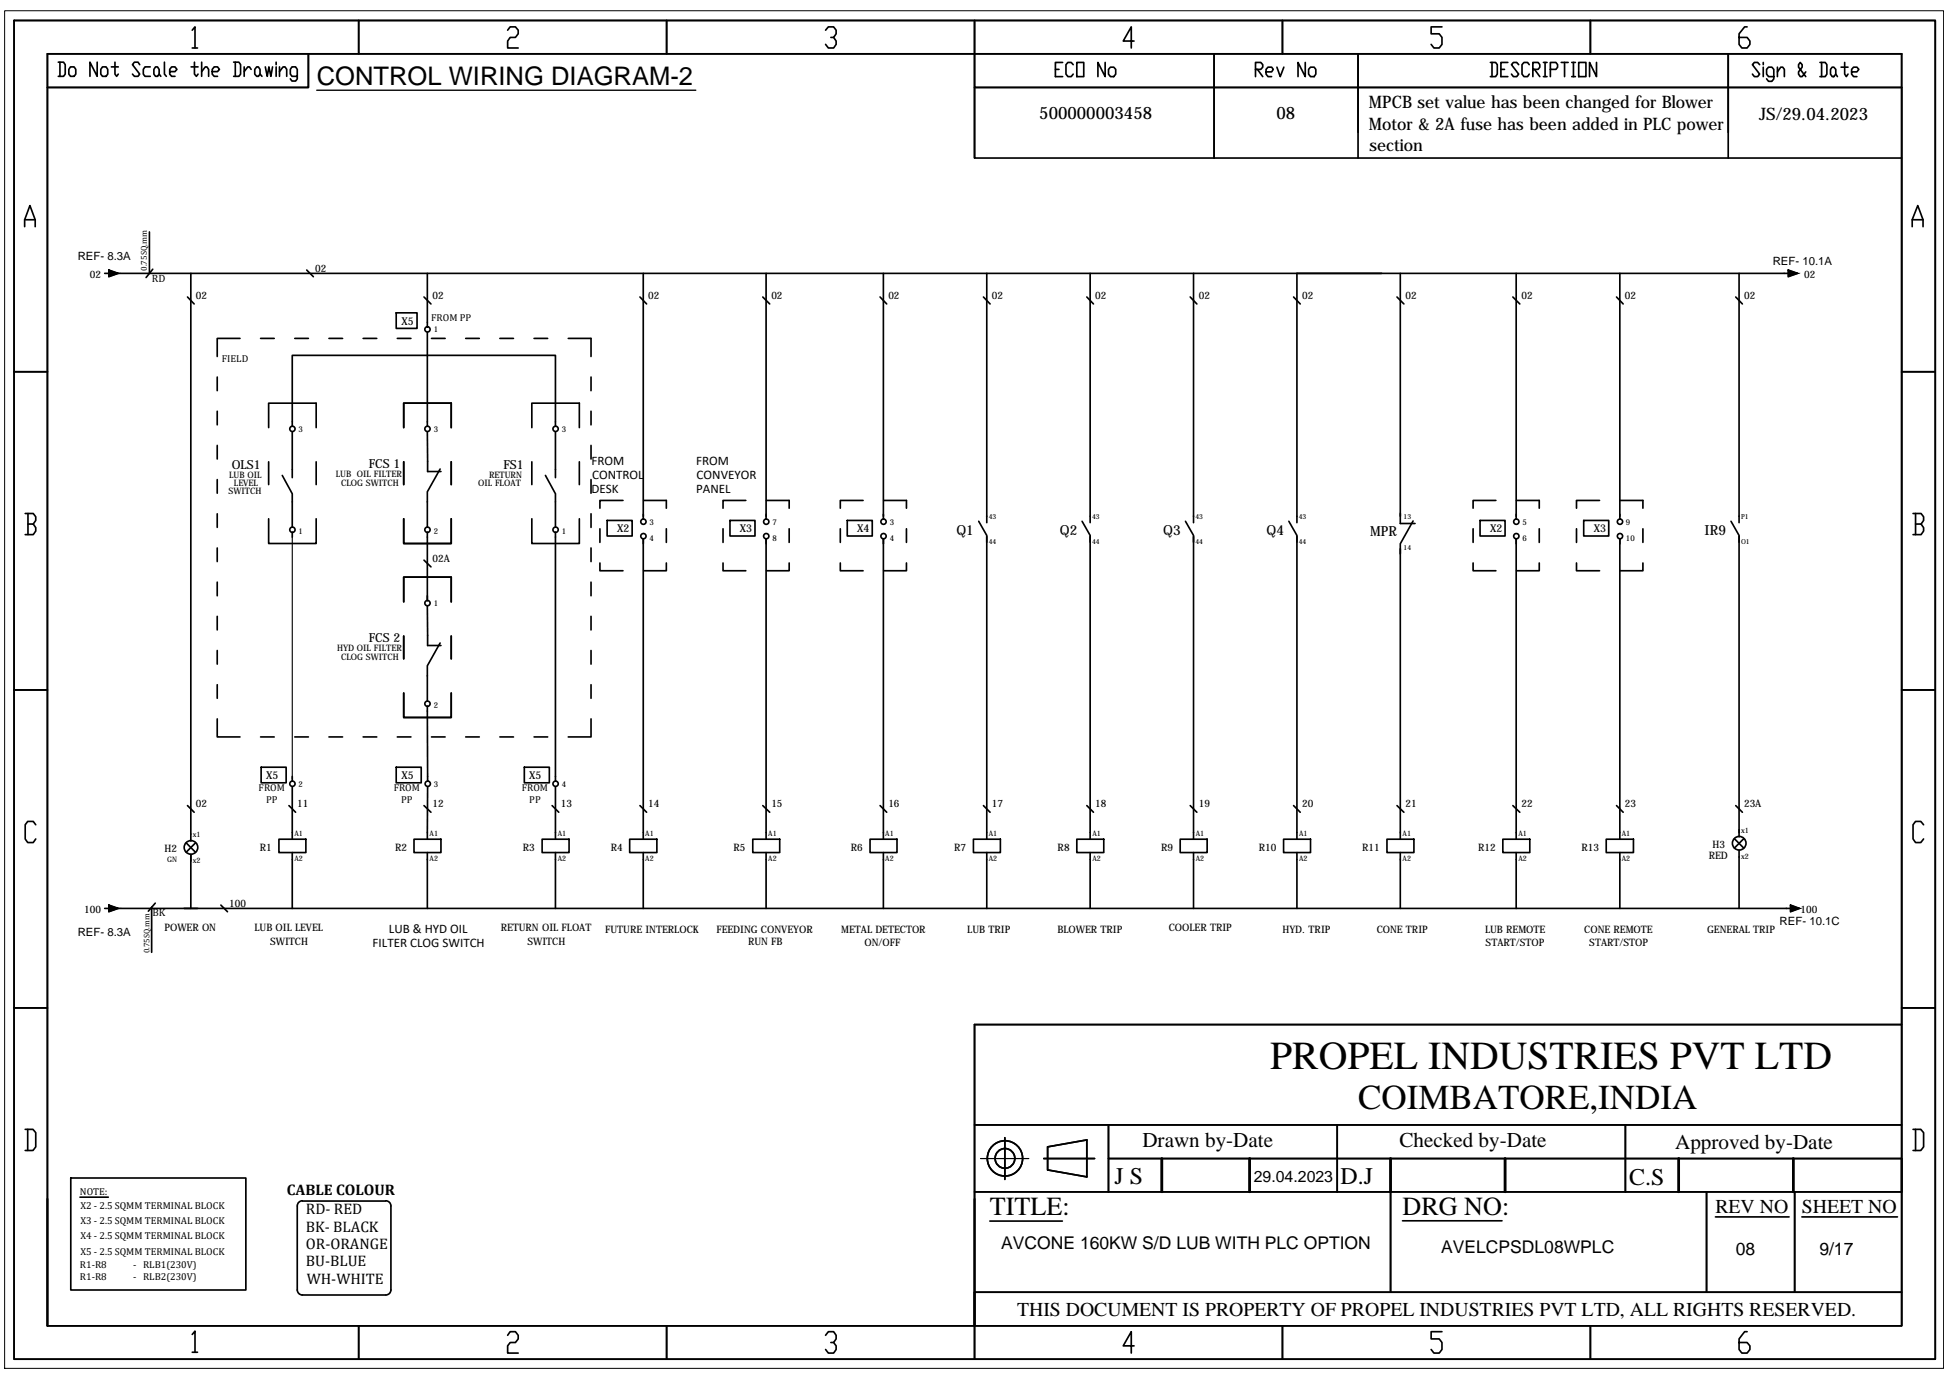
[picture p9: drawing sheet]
<svg xmlns="http://www.w3.org/2000/svg" width="297mm" height="210mm" viewBox="0 0 297 210" stroke-linecap="round" stroke-linejoin="round" font-family="sans-serif">
<!-- layer: 0 -->
<path d="M289.7 13.3v188.7M44.5 81.8v36.8M149.4 176.5h7.3" fill="none" stroke="#000" stroke-width=".17"/>
<!-- layer: FRAME_070 -->
<g fill="none" stroke="#000" stroke-width=".25">
<path d="M2.1 3.1h292.7v203.9h-292.7zM7.2 8.2h282.5v193.8h-282.5zM47 8.2v5.1h-39.8M148.4 8.2v5.1h141.3M184.9 8.2v5.1M206.9 8.2v5.1M263.3 8.2v5.1M289.7 156.1h-141.3v45.9M148.4 171.4h141.3M168.9 176.5h120.8M168.9 171.4v10.2M203.7 171.4v10.2"/>
<path d="M247.6 171.4v10.2M148.4 181.6h141.3M148.4 196.8h141.3M211.8 181.6v15.2M260 181.6v15.2M273.4 181.6v15.2"/>
</g>
<!-- layer: FRAME_050 -->
<g fill="none" stroke="#000" stroke-width=".25">
<path d="M29.3 4.6l.4-.5v3.2M29.3 7.3h.8M54.6 3.1v5.1M77.3 4.6l.4-.5h.8l.4 .5v.6l-.4 .5h-.8l-.4 .6v1h1.6M101.5 3.1v5.1M125.8 4.6l.4-.5h.8l.4 .5v.6l-.4 .5h-.4M127 5.7l.4 .6v.5l-.4 .5h-.8l-.4-.5M148.4 3.1v5.1M172.7 6.3h-1.6l1.2-2.2v3.2M195.4 3.1v5.1M219.7 4.1h-1.7v1.1h1.2l.5 .5v1.1l-.5 .5h-.8l-.4-.5M242.3 3.1v5.1"/>
<path d="M266.1 4.1h-.3l-.9 1.1v1.6l.4 .5h.8l.5-.5v-.5l-.5-.6h-1.2M3.8 34.5v-1l.8-2.2 .8 2.2v1M3.8 33.5h1.6M291.3 34.5v-1l.8-2.2 .8 2.2v1M291.3 33.5h1.6M2.1 56.6h5.1M289.7 56.6h5.1M3.8 78.2h1.3l.3 .5v.6l-.3 .5M4.3 79.8h.8l.3 .6v.5l-.3 .5h-1.3M4.3 78.2v3.2M291.4 78.2h1.2l.4 .5v.6l-.4 .5M291.8 79.8h.8l.4 .6v.5l-.4 .5h-1.2"/>
<path d="M291.8 78.2v3.2M2.1 105.1h5.1M289.7 105.1h5.1M5.4 125.6l-.3-.5h-.9l-.4 .5v2.2l.4 .5h.9l.3-.5M293 125.6l-.4-.5h-.8l-.4 .5v2.2l.4 .5h.8l.4-.5M2.1 153.5h5.1M289.7 153.5h5.1M3.8 172h1.2l.4 .5v2.2l-.4 .5h-1.2M4.2 172v3.2M291.4 172h1.2l.4 .5v2.2l-.4 .5h-1.2M291.8 172v3.2M148.4 196.8v10.2"/>
<path d="M29.3 203.3l.4-.5v3.2M29.3 206h.8M54.6 202v5M77.3 203.4l.4-.6h.8l.4 .6v.5l-.4 .6h-.8l-.4 .5v1.1h1.6M101.5 202v5M125.8 203.4l.4-.6h.8l.4 .6v.5l-.4 .6h-.4M127 204.5l.4 .5v.6l-.4 .5h-.8l-.4-.5M172.7 205h-1.6l1.2-2.2v3.3M195.4 202v5M219.7 202.8h-1.7v1.1h1.2l.5 .6v1.1l-.5 .5h-.8l-.4-.5M242.3 202v5M266.1 202.8h-.3l-.9 1.1v1.7l.4 .5h.8l.5-.5v-.6l-.5-.5h-1.2"/>
</g>
<!-- layer: SLD-0 -->
<g fill="none" stroke="#000" stroke-width=".25">
<path d="M159.6 174.7l6-1.1v5.7l-6-1.1z"/>
<circle cx="153.1" cy="176.5" r="2.69"/>
<circle cx="153.1" cy="176.5" r="1.5"/>
</g>
<!-- layer: DIM -->
<path d="M153.1 173.3v6.3M159 176.5h7.7" fill="none" stroke="#000" stroke-width=".25"/>
<!-- layer: FRAME_025 -->
<g fill="none" stroke="#000" stroke-width=".25">
<path d="M8.9 9.5h.8l.2 .3v1.5l-.2 .3h-.8M9.1 9.5v2.1M10.7 10.2h.6l.2 .4v.7l-.2 .3h-.6l-.2-.3v-.7zM14.8 9.5v2.1l-1.1-2.1v2.1M15.6 10.2h.6l.2 .4v.7l-.2 .3h-.6l-.2-.3v-.7zM17 10.2h1M17.5 9.5v1.8l.3 .3 .2-.3M21.3 9.8l-.3-.3h-.5l-.3 .3 1.1 1.5-.3 .3h-.5l-.3-.3M22.9 10.2h-.8l-.3 .4v.7l.3 .3h.8M23.7 10.2h.3l.2 .4v.7l-.2 .3h-.3l-.3-.3v-.7zM24.2 11.3l.3 .3M25 9.5v1.8l.3 .3"/>
<path d="M25.9 10.9h.8l.3-.3-.3-.4h-.6l-.2 .4v.7l.2 .3h.6M29.1 10.2h1.1M29.6 9.5v1.8l.3 .3 .3-.3M30.7 10.9l.6-.7h.2l.3 .4v1M30.7 9.5v2.1M32.3 10.9h.8l.3-.3-.3-.4h-.5l-.3 .4v.7l.3 .3h.5M35.6 9.5h.8l.2 .3v1.5l-.2 .3h-.8M35.8 9.5v2.1M37.2 10.2v1.4M38.3 10.6l-.3-.4h-.3l-.5 .7M39.1 10.2h.3l.2 .4v.7l-.2 .3h-.3l-.3-.3v-.7zM39.6 11.3l.3 .3"/>
<path d="M40.4 10.2l.3 1.4 .3-1.4 .3 1.4 .2-1.4M42.1 9.5v.3M42.1 10.2v1.4M42.6 10.9l.5-.7h.3l.3 .4v1M42.6 10.2v1.4M45.3 11.6h-.8l-.3-.3v-.7l.3-.4h.5l.3 .4v1.4l-.3 .3h-.5l-.3-.3M160.8 10.6h.5M161.9 9.5h-1.1v2.2h1.1M163.5 9.8l-.3-.3h-.5l-.3 .3v1.5l.3 .4h.5l.3-.4M164 9.5h1.1v2.2h-1.1zM168.3 9.5v2.2l-1.1-2.2v2.2M169.1 10.2h.6l.3 .4v.7l-.3 .4h-.6l-.2-.4v-.7z"/>
<path d="M191.2 10.6h.9l.2-.4v-.4l-.2-.3h-.9v2.2M191.5 10.6l.8 1.1M192.9 11h.8l.3-.4-.3-.4h-.5l-.3 .4v.7l.3 .4h.5M194.5 10.2l.5 1.5 .6-1.5M198.8 9.5v2.2l-1.1-2.2v2.2M199.6 10.2h.6l.2 .4v.7l-.2 .4h-.6l-.3-.4v-.7zM227 9.5h.8l.3 .3v1.5l-.3 .4h-.8M227.3 9.5v2.2M228.6 10.6h.6M229.7 9.5h-1.1v2.2h1.1M231.3 9.8l-.3-.3h-.5l-.3 .3 1.1 1.5-.3 .4h-.5l-.3-.4M232.9 9.8l-.2-.3h-.6l-.3 .3v1.5l.3 .4h.6l.2-.4"/>
<path d="M233.5 10.6h.8l.3-.4v-.4l-.3-.3h-.8v2.2M233.8 10.6l.8 1.1M235.1 11.7h.6M235.1 9.5h.6M235.4 9.5v2.2M236.2 10.6h.8l.3-.4v-.4l-.3-.3h-.8v2.2M237.8 9.5h1.1M238.3 9.5v2.2M239.4 11.7h.6M239.4 9.5h.6M239.7 9.5v2.2M240.5 9.5h1.1v2.2h-1.1z"/>
<path d="M243.2 9.5v2.2l-1.1-2.2v2.2M268 9.8l-.3-.3h-.5l-.3 .3 1.1 1.5-.3 .4h-.5l-.3-.4M268.6 9.5v.3M268.6 10.2v1.5M270.2 11.7h-.8l-.3-.4v-.7l.3-.4h.5l.3 .4v1.4l-.3 .4h-.5l-.3-.4M270.7 11l.6-.8h.3l.2 .4v1.1M270.7 10.2v1.5M275.1 11l-.6 .7h-.3l-.2-.4v-.3l.5-.8v-.4l-.3-.3-.2 .3v.4l1.1 1.5M277.2 9.5h.8l.3 .3v1.5l-.3 .4h-.8M277.5 9.5v2.2M279.1 10.2h.2l.3 .4v.7l-.3 .4h-.2l-.3-.4v-.7zM279.6 11.3l.3 .4"/>
<path d="M280.4 10.2h1.1M281 9.5v1.8l.2 .4 .3-.4M282.1 11h.8l.3-.4-.3-.4h-.6l-.2 .4v.7l.2 .4h.6M150.8 186h11M213.6 186h15.2M261.3 185.4h11.2M274.5 185.4h14.5"/>
</g>
<!-- layer: 0 -->
<g fill="none" stroke="#000" stroke-width=".25">
<path d="M184.9 13.3v10.8M206.9 13.3v10.8M263.3 13.3v10.8M22.8 35.3v6.3M148.4 24.1v-10.8v10.8h141.3M23.3 41l-1 1.3M33.1 57.4v2.1M36.6 51.5h-3.5v2.8M39.7 51.5h2.1M44.9 51.5h2.1M50.1 51.5h2.1M55.3 51.5h2.1"/>
<path d="M60.4 47.7h3.1v2.3h-3.1zM60.5 51.5h2.1M65.1 41.6v7.5M65.1 50.6v13.6M65.7 51.5h2.1M70.9 51.5h2.1M76.1 51.5h2.1M81.4 51.5h2M86.6 51.5h3.4v2.8M90 57.4v2.1M197.6 41.6h74.2M33.1 62.6v2.1"/>
<path d="M33.1 67.8v2.1M33.1 73.1v2M33.1 78.3v2M40.9 79v3.8h7.3v-3.8M40.9 65.1v-3.7h7.3v3.7M40.9 70.3v3.5M44.5 64.2v-10.1h40.1v10.1M44.5 65.8v5.7M44.5 76.4v3.9M48.2 70.3v3.5M61.5 79v3.8h7.2v-3.8M61.5 65.1v-3.7h7.2v3.7"/>
<path d="M61.5 70.3v3.5M65.1 76.4v3.9M65.1 65.8v4.5M65.1 71.8h2.1M68.7 70.3v3.5M81 79v3.8h7.3v-3.8M81 65.1v-3.7h7.3v3.7M81 70.3v3.5M84.6 65.8v5.7M84.6 76.4v3.9M88.3 70.3v3.5M90 62.6v2.1"/>
<path d="M90 67.8v2.1M90 73.1v2M90 78.3v2M92.5 79.3h3.8v2.3h-3.8zM94.9 76.2h-3.5v1.2M98 76.2h3.5v1.2M111.2 79.3h3.8v2.3h-3.8zM113.6 76.2h-3.5v1.2M116.7 76.2h3.5v1.2M129.1 79.3h3.8v2.3h-3.8zM131.5 76.2h-3.5v1.2M134.6 76.2h3.5v1.2"/>
<path d="M213.3 79.7h2.2M225.5 79.3h3.8v2.3h-3.8zM227.9 76.2h-3.5v1.2M231 76.2h3.5v1.2M241.2 79.3h3.9v2.3h-3.9zM243.7 76.2h-3.6v1.2M246.8 76.2h3.5v1.2M33.1 83.5v2M33.1 88.7v2M33.1 93.9v2.1M33.1 99.1v2.1M61.5 87.9h7.2v3.8v-3.8h-7.2v3.8z"/>
<path d="M61.5 96.9v3.5M65.1 81.8v9.7M65.1 92.3v4.5M65.1 98.3h2.1M68.7 96.9v3.5M84.6 81.8v36.5M90 83.5v2M90 88.7v2M90 93.9v2.1M90 99.1v2.1M91.4 85.8v1.1h3.5M91.4 80.5v2.1"/>
<path d="M101.5 85.8v1.1h-3.5M101.5 80.5v2.1M110.1 85.8v1.1h3.5M110.1 80.5v2.1M120.2 85.8v1.1h-3.5M120.2 80.5v2.1M128 85.8v1.1h3.5M128 80.5v2.1M138.1 85.8v1.1h-3.5M138.1 80.5v2.1M224.4 85.8v1.1h3.5M224.4 80.5v2.1"/>
<path d="M234.5 85.8v1.1h-3.5M234.5 80.5v2.1M240.1 85.8v1.1h3.6M240.1 80.5v2.1M250.3 85.8v1.1h-3.5M250.3 80.5v2.1M33.1 109.5v2.8h3.5M33.1 104.3v2.1M39.7 112.3h2.1M39.8 116.9h3.8v2.3h-3.8zM44.9 112.3h2.1M50.1 112.3h2.1"/>
<path d="M55.3 112.3h2.1M60.4 116.9h3.8v2.3h-3.8zM60.5 112.3h2.1M61.5 105.6v3.7h7.2v-3.7M65.1 102.9v3.9M65.1 108.3v10M65.7 112.3h2.1M70.9 112.3h2.1M76.1 112.3h2.1M79.9 116.9h3.8v2.3h-3.8zM81.4 112.3h2M90 109.5v2.8h-3.4"/>
<path d="M90 104.3v2.1M23.1 138.2v6.9M23.7 137.6l-1.1 1.2M264.9 130.5v7.9M10.8 179.4h26.7v17.1h-26.7zM289.7 176.5v5.1M12.2 182.4h4.3M45.3 196.5a.78 .78 0 0 0 .8 .8M46 183h12.7M46.1 182.9a.78 .78 0 0 0-.8 .8v12.8M58.8 182.9a.78 .78 0 0 1 .7 .8v12.8M59.5 196.5a.78 .78 0 0 1-.7 .8h-12.8"/>
</g>
<path d="M177 176.5v5.1M190.4 176.5v5.1M211.8 176.5v5.1M229.3 176.5v5.1M255.7 176.5v5.1M273.2 176.5v5.1" fill="none" stroke="#000" stroke-width=".38"/>
<!-- layer: EPLAN311 -->
<g fill="none" stroke="#000" stroke-width=".25">
<path d="M15.9 41.6h.7M16.6 41.1l1.4 .5-1.4 .5zM18 41.6h11.1v85.5M29.1 41.6h181.4M98 41.6v37M116.7 41.6v37M134.6 41.6v37M150.3 41.6v37M166.1 41.6v37M181.8 41.6v37M197.6 41.6v37M213.3 41.6v37"/>
<path d="M231 41.6v37M246.7 41.6v37M264.9 41.6v37M271.8 41.6h.6M272.4 41.1l1.4 .5-1.4 .5zM98 82.1v44.7M116.7 82.1v44.7M134.6 82.1v44.7M150.3 81.7v45.1M166.1 81.7v45.1M181.8 81.7v45.1M197.6 81.7v45.1"/>
<path d="M213.3 83.6v43.2M231 82.1v44.7M246.7 82.1v44.7M264.9 81.7v45.1M44.5 119.8v7M65.1 119.8v7M84.6 119.8v7M15.9 138.4h.7M16.6 137.9l1.4 .5-1.4 .5zM28.1 138.4h244.6M29.1 130.2v8.2h-11.1M44.5 130.9v7.5"/>
<path d="M65.1 130.9v7.5M84.6 130.9v7.5M98 130.9v7.5M116.7 130.9v7.5M134.6 130.9v7.5M150.3 130.9v7.5M166.1 130.9v7.5M181.8 130.9v7.5M197.6 130.9v7.5M213.3 130.9v7.5M231 130.9v7.5M246.7 130.9v7.5"/>
<path d="M272.7 137.9l1.4 .5-1.4 .5z"/>
</g>
<!-- layer: EPLAN300 -->
<g fill="none" stroke="#000" stroke-width=".25">
<path d="M65.1 49.1v.7M43 72.4l1.5 2.8v1.2M44.5 64.2v.7M44.5 71.5v1.3M65.1 64.2v.7M65.1 70.3v1.5M67 71.4l-1.9 3.5v1.5M83.1 72.4l1.5 2.8v1.2M84.6 64.2v.7M84.6 71.5v1.3M98 78.3v.8M116.7 78.3v.8"/>
<path d="M134.6 78.3v.8M149.1 79.4l1.2 2.2v1M150.3 78.6v1M164.8 79.4l1.3 2.2v1M166.1 78.6v1M180.6 79.4l1.2 2.2v1M181.8 78.6v1M196.3 79.4l1.3 2.2v1M197.6 78.6v1M213.3 78.2v1.5M215.3 79.4l-2 3.4v1.6M231 78.3v.8"/>
<path d="M246.7 78.3v.8M263.7 79.4l1.2 2.2v1M264.9 78.6v1M44.5 81.1v.7M65.1 81.1v.7M65.1 90.7v.8M65.1 96.8v1.5M67 97.9l-1.9 3.5v1.5M84.6 81.1v.7M98 82.1v.7M116.7 82.1v.7M134.6 82.1v.7"/>
<path d="M231 82.1v.7M246.7 82.1v.7M44.5 118.3v.7M65.1 107.6v.7M65.1 118.3v.7M84.6 118.3v.7M28.3 128.4l1.5 1.4M29.1 127.1v1M29.1 130.2v1M29.8 128.4l-1.5 1.4M42.5 127.8h4.1v2.1h-4.1zM44.5 126.8v1"/>
<path d="M44.5 129.9v1M63.1 127.8h4.1v2.1h-4.1zM65.1 126.8v1M65.1 129.9v1M82.6 127.8h4.1v2.1h-4.1zM84.6 126.8v1M84.6 129.9v1M95.9 127.8h4.2v2.1h-4.2zM98 126.8v1M98 129.9v1M114.7 127.8h4.1v2.1h-4.1zM116.7 126.8v1"/>
<path d="M116.7 129.9v1M132.5 127.8h4.1v2.1h-4.1zM134.6 126.8v1M134.6 129.9v1M148.3 127.8h4.1v2.1h-4.1zM150.3 126.8v1M150.3 129.9v1M164 127.8h4.1v2.1h-4.1zM166.1 126.8v1M166.1 129.9v1M179.8 127.8h4.1v2.1h-4.1zM181.8 126.8v1"/>
<path d="M181.8 129.9v1M195.5 127.8h4.1v2.1h-4.1zM197.6 126.8v1M197.6 129.9v1M211.3 127.8h4.1v2.1h-4.1zM213.3 126.8v1M213.3 129.9v1M228.9 127.8h4.1v2.1h-4.1zM231 126.8v1M231 129.9v1M244.7 127.8h4.1v2.1h-4.1zM246.7 126.8v1"/>
<path d="M246.7 129.9v1M264.2 127.7l1.4 1.5M264.9 126.4v1.1M264.9 129.5v1M265.6 127.7l-1.4 1.5"/>
<circle cx="65.1" cy="50.2" r=".4"/>
<circle cx="44.5" cy="65.3" r=".4"/>
<circle cx="65.1" cy="65.3" r=".4"/>
<circle cx="84.6" cy="65.3" r=".4"/>
<circle cx="98" cy="79.5" r=".4"/>
<circle cx="116.7" cy="79.5" r=".4"/>
<circle cx="134.6" cy="79.5" r=".4"/>
<circle cx="231" cy="79.5" r=".4"/>
<circle cx="246.8" cy="79.5" r=".4"/>
<circle cx="44.5" cy="80.7" r=".4"/>
<circle cx="65.1" cy="91.9" r=".4"/>
<circle cx="65.1" cy="80.7" r=".4"/>
<circle cx="84.6" cy="80.7" r=".4"/>
<circle cx="98" cy="81.7" r=".4"/>
<circle cx="116.7" cy="81.7" r=".4"/>
<circle cx="134.6" cy="81.7" r=".4"/>
<circle cx="231" cy="81.7" r=".4"/>
<circle cx="246.8" cy="81.7" r=".4"/>
<circle cx="44.5" cy="119.4" r=".4"/>
<circle cx="65.1" cy="107.2" r=".4"/>
<circle cx="65.2" cy="119.4" r=".4"/>
<circle cx="84.6" cy="119.4" r=".4"/>
<circle cx="29.1" cy="129.1" r="1.04"/>
<circle cx="264.9" cy="128.4" r="1.04"/>
</g>
<!-- layer: EPLAN312 -->
<g fill="none" stroke="#000" stroke-width=".25">
<path d="M28.6 45.2l1 1.1M46.7 41.1l1 1M64.6 45.2l1 1.1M97.5 45.2l1 1.1M116.2 45.2l1 1.1M134.1 45.2l1 1.1M149.8 45.2l1 1.1M165.6 45.2l1 1.1M181.3 45.2l1 1.1M197 45.2l1.1 1.1M212.8 45.2l1.1 1.1M230.4 45.2l1.1 1.1"/>
<path d="M246.2 45.2l1.1 1.1M264.4 45.2l1 1.1M64.6 85.3l1 1M28.6 122.7l1 1M33.6 137.9l1.1 1M44 122.7l1 1M64.6 122.7l1 1M84.1 122.7l1 1M97.5 122.7l1 1M116.2 122.7l1 1M134.1 122.7l1 1M149.8 122.7l1 1"/>
<path d="M165.6 122.7l1 1M181.3 122.7l1 1M197 122.7l1.1 1M212.8 122.7l1.1 1M230.4 122.7l1.1 1M246.2 122.7l1.1 1M264.4 122.7l1 1"/>
</g>
<!-- layer: EPLAN311 -->
<g fill="#000" stroke="#000" stroke-width=".15">
<path d="M16.6 41.1v.5h1.4zM16.6 41.6h1.4l-1.4 .5z"/>
<path d="M272.4 41.1v.5h1.4zM272.4 41.6h1.4l-1.4 .5z"/>
<path d="M16.6 137.9v.5h1.4zM16.6 138.4h1.4l-1.4 .5z"/>
<path d="M272.7 137.9v.5h1.4zM272.7 138.4h1.4l-1.4 .5z"/>
</g>
<!-- layer: 0 -->
<path d="M48.2 13.7h57.8" fill="none" stroke="#000" stroke-width=".21"/>
<path d="M.7 1.6h295.4v206.8h-295.4z" fill="none" stroke="#000" stroke-width=".15"/>
<text font-size="6.1" x="193.5" y="162.8">PROPEL INDUSTRIES PVT LTD</text>
<text font-size="5.3" x="206.9" y="169">COIMBATORE,INDIA</text>
<g font-size="4">
<text x="150.8" y="185.1">TITLE:</text>
<text x="213.6" y="185.1">DRG NO:</text>
</g>
<text font-size="3.9" x="48.2" y="12.9">CONTROL WIRING DIAGRAM-2</text>
<g font-size="3.6">
<text x="169.8" y="180.4">J S</text>
<text x="204.2" y="180.4">D.J</text>
<text x="248.2" y="180.6">C.S</text>
</g>
<g font-size="3.2">
<text x="174" y="174.7">Drawn by-Date</text>
<text x="213.2" y="174.7">Checked by-Date</text>
<text x="255.2" y="175">Approved by-Date</text>
</g>
<g font-size="3">
<text x="261.3" y="184.7">REV NO</text>
<text x="274.5" y="184.7">SHEET NO</text>
<text x="154.9" y="200.4">THIS DOCUMENT IS PROPERTY OF PROPEL INDUSTRIES PVT LTD, ALL RIGHTS RESERVED.</text>
</g>
<g font-size="2.7">
<text x="152.5" y="190.3">AVCONE 160KW S/D LUB WITH PLC OPTION</text>
<text x="219.5" y="190.8">AVELCPSDL08WPLC</text>
<text x="264.4" y="191.2">08</text>
<text x="277.1" y="191.2">9/17</text>
</g>
<g font-size="2.6">
<text x="208.5" y="16.5">MPCB set value has been changed for Blower</text>
<text x="158.3" y="18.2">500000003458</text>
<text x="194.4" y="18.2">08</text>
<text x="208.5" y="19.8">Motor &amp; 2A fuse has been added in PLC power</text>
<text x="208.6" y="23">section</text>
<text x="268" y="18.2">JS/29.04.2023</text>
</g>
<text font-size="2.4" x="191" y="180.1">29.04.2023</text>
<g font-size="2.3">
<text x="43.7" y="182.1">CABLE COLOUR</text>
<text x="46.6" y="185">RD- RED</text>
<text x="46.6" y="187.6">BK- BLACK</text>
<text x="46.6" y="190.3">OR-ORANGE</text>
<text x="46.6" y="192.9">BU-BLUE</text>
<text x="46.7" y="195.5">WH-WHITE</text>
</g>
<g font-size="2.1">
<text x="145.7" y="81.5">Q1</text>
<text x="161.4" y="81.5">Q2</text>
<text x="177.2" y="81.5">Q3</text>
<text x="192.9" y="81.5">Q4</text>
<text x="208.7" y="81.6">MPR</text>
<text x="259.7" y="81.5">IR9</text>
</g>
<g font-size="2">
<text x="90.1" y="70.9">FROM</text>
<text x="106" y="70.9">FROM</text>
<text x="90.1" y="75.1">DESK</text>
<text x="90.2" y="73">CONTROL</text>
<text x="106" y="75.1">PANEL</text>
<text x="106.1" y="73">CONVEYOR</text>
<text x="59.3" y="142.1">LUB &amp; HYD OIL</text>
<text x="56.8" y="144.2">FILTER CLOG SWITCH</text>
</g>
<g font-size="1.9">
<text x="35.3" y="71.4">OLS1</text>
<text x="56.2" y="71.3">FCS 1</text>
<text x="76.7" y="71.4">FS1</text>
<text x="56.2" y="97.8">FCS 2</text>
</g>
<g font-size="1.7">
<text x="11.8" y="39.6">REF- 8.3A</text>
<text x="270" y="40.3">REF- 10.1A</text>
<text x="61.2" y="49.5">X5</text>
<text x="94" y="81.1">X2</text>
<text x="112.7" y="81.1">X3</text>
<text x="130.6" y="81.1">X4</text>
<text x="227" y="81.1">X2</text>
<text x="242.8" y="81.1">X3</text>
<text x="40.5" y="118.7">X5</text>
<text x="61.2" y="118.7">X5</text>
<text x="80.6" y="118.7">X5</text>
<text x="11.8" y="142.5">REF- 8.3A</text>
<text x="271.1" y="140.9">REF- 10.1C</text>
</g>
<g font-size="1.6">
<text x="48" y="41.4">02</text>
<text x="13.7" y="42.4">02</text>
<text x="23.1" y="43">RD</text>
<text x="29.8" y="45.5">02</text>
<text x="65.9" y="45.5">02</text>
<text x="98.7" y="45.5">02</text>
<text x="117.5" y="45.5">02</text>
<text x="135.3" y="45.5">02</text>
<text x="151.1" y="45.5">02</text>
<text x="166.8" y="45.5">02</text>
<text x="182.6" y="45.5">02</text>
<text x="198.4" y="45.5">02</text>
<text x="214.1" y="45.5">02</text>
<text x="231.8" y="45.5">02</text>
<text x="247.5" y="45.5">02</text>
<text x="265.7" y="45.5">02</text>
<text x="274.8" y="42.4">02</text>
<text x="65.9" y="85.6">02A</text>
<text x="29.8" y="123">02</text>
<text x="45.3" y="123">11</text>
<text x="65.9" y="123">12</text>
<text x="85.4" y="123">13</text>
<text x="98.7" y="123">14</text>
<text x="117.5" y="123">15</text>
<text x="135.3" y="123">16</text>
<text x="151.1" y="123">17</text>
<text x="166.8" y="123">18</text>
<text x="182.6" y="123">19</text>
<text x="198.4" y="123">20</text>
<text x="214.1" y="123">21</text>
<text x="231.8" y="123">22</text>
<text x="247.5" y="123">23</text>
<text x="265.7" y="123">23A</text>
<text x="25" y="129.8">H2</text>
<text x="39.6" y="129.6">R1</text>
<text x="60.2" y="129.6">R2</text>
<text x="79.7" y="129.6">R3</text>
<text x="93" y="129.6">R4</text>
<text x="111.7" y="129.6">R5</text>
<text x="129.6" y="129.6">R6</text>
<text x="145.4" y="129.6">R7</text>
<text x="161.1" y="129.6">R8</text>
<text x="176.9" y="129.6">R9</text>
<text x="191.8" y="129.6">R10</text>
<text x="207.5" y="129.6">R11</text>
<text x="225.2" y="129.6">R12</text>
<text x="240.9" y="129.6">R13</text>
<text x="260.3" y="130.8">RED</text>
<text x="260.9" y="129.1">H3</text>
<text x="12.8" y="139.1">100</text>
<text x="23.2" y="139.5">BK</text>
<text x="25" y="141.9">POWER ON</text>
<text x="34.9" y="138.1">100</text>
<text x="38.8" y="141.9">LUB OIL LEVEL</text>
<text x="41.1" y="143.9">SWITCH</text>
<text x="76.3" y="141.9">RETURN OIL FLOAT</text>
<text x="80.3" y="143.9">SWITCH</text>
<text x="92.2" y="142.1">FUTURE INTERLOCK</text>
<text x="109.1" y="142.1">FEEDING CONVEYOR</text>
<text x="113.9" y="144">RUN FB</text>
<text x="128.1" y="142.1">METAL DETECTOR</text>
<text x="147.3" y="142.1">LUB TRIP</text>
<text x="161.1" y="142.1">BLOWER TRIP</text>
<text x="178" y="141.9">COOLER TRIP</text>
<text x="195.4" y="142.1">HYD. TRIP</text>
<text x="209.7" y="142.1">CONE TRIP</text>
<text x="226.2" y="142.1">LUB REMOTE</text>
<text x="241.3" y="142.1">CONE REMOTE</text>
<text x="260" y="142.1">GENERAL TRIP</text>
<text x="274.3" y="139.1">100</text>
<text x="131.7" y="144">ON/OFF</text>
<text x="226.3" y="144">START/STOP</text>
<text x="242.1" y="144">START/STOP</text>
</g>
<g font-size="1.5">
<text x="65.7" y="48.9">FROM PP</text>
<text x="33.8" y="55.1">FIELD</text>
<text x="39.4" y="120.6">FROM</text>
<text x="40.5" y="122.3">PP</text>
<text x="60" y="120.6">FROM</text>
<text x="61.1" y="122.3">PP</text>
<text x="79.5" y="120.6">FROM</text>
<text x="80.6" y="122.3">PP</text>
<text x="12.2" y="182">NOTE:</text>
<text x="12.3" y="184.2">X2 - 2.5 SQMM TERMINAL BLOCK</text>
<text x="12.3" y="186.5">X3 - 2.5 SQMM TERMINAL BLOCK</text>
<text x="12.3" y="188.8">X4 - 2.5 SQMM TERMINAL BLOCK</text>
<text x="12.3" y="191.1">X5 - 2.5 SQMM TERMINAL BLOCK</text>
<text x="12.2" y="193.2">R1-R8</text>
<text x="12.2" y="195">R1-R8</text>
<text x="20.3" y="193.2">- RLB1(230V)</text>
<text x="20.3" y="195">- RLB2(230V)</text>
</g>
<g font-size="1.4">
<text x="34.8" y="75.3">SWITCH</text>
<text x="34.9" y="72.8">LUB OIL</text>
<text x="35.6" y="74.1">LEVEL</text>
<text x="51.2" y="72.7">LUB OIL FILTER</text>
<text x="52" y="74">CLOG SWITCH</text>
<text x="72.8" y="74.1">OIL FLOAT</text>
<text x="74.5" y="72.8">RETURN</text>
<text x="51.3" y="99.2">HYD OIL FILTER</text>
<text x="52" y="100.5">CLOG SWITCH</text>
</g>
<text font-size="1.3" x="22.4" y="41.3" transform="rotate(-90 22.4 41.3)">0.75SQ.mm</text>
<g font-size="1.2">
<text x="66.1" y="50.6">1</text>
<text x="45.5" y="65.8">3</text>
<text x="66.1" y="65.8">3</text>
<text x="85.6" y="65.8">3</text>
<text x="45.5" y="81.4">1</text>
<text x="66.1" y="81.4">2</text>
<text x="85.6" y="81.4">1</text>
<text x="98.9" y="79.9">3</text>
<text x="98.9" y="82.4">4</text>
<text x="117.7" y="79.9">7</text>
<text x="117.7" y="82.4">8</text>
<text x="135.5" y="79.9">3</text>
<text x="135.5" y="82.4">4</text>
<text x="231.9" y="79.9">5</text>
<text x="231.9" y="82.4">6</text>
<text x="247.7" y="79.9">9</text>
<text x="247.7" y="82.4">10</text>
<text x="66.1" y="92.3">1</text>
<text x="66.1" y="107.9">2</text>
<text x="45.5" y="119.8">2</text>
<text x="66.1" y="119.8">3</text>
<text x="85.6" y="119.8">4</text>
<text x="22.8" y="145.2" transform="rotate(-90 22.8 145.2)">0.75SQ.mm</text>
</g>
<g font-size="1.1">
<text x="150.6" y="79.1">43</text>
<text x="150.6" y="82.8">44</text>
<text x="166.4" y="79.1">43</text>
<text x="166.4" y="82.8">44</text>
<text x="182.1" y="79.1">43</text>
<text x="182.1" y="82.8">44</text>
<text x="197.9" y="79.1">43</text>
<text x="197.9" y="82.8">44</text>
<text x="213.8" y="79">13</text>
<text x="213.8" y="83.8">14</text>
<text x="265.2" y="79.1">P1</text>
<text x="265.2" y="82.8">O1</text>
<text x="25.5" y="131.3">GN</text>
<text x="29.4" y="127.5">x1</text>
<text x="29.4" y="131.5">x2</text>
<text x="44.9" y="131.2">A2</text>
<text x="44.9" y="127.3">A1</text>
<text x="65.4" y="131.2">A2</text>
<text x="65.4" y="127.3">A1</text>
<text x="84.9" y="131.2">A2</text>
<text x="84.9" y="127.3">A1</text>
<text x="98.3" y="131.2">A2</text>
<text x="98.3" y="127.3">A1</text>
<text x="117" y="131.2">A2</text>
<text x="117" y="127.3">A1</text>
<text x="134.9" y="131.2">A2</text>
<text x="134.9" y="127.3">A1</text>
<text x="150.6" y="131.2">A2</text>
<text x="150.6" y="127.3">A1</text>
<text x="166.4" y="131.2">A2</text>
<text x="166.4" y="127.3">A1</text>
<text x="182.1" y="131.2">A2</text>
<text x="182.1" y="127.3">A1</text>
<text x="197.9" y="131.2">A2</text>
<text x="197.9" y="127.3">A1</text>
<text x="213.6" y="131.2">A2</text>
<text x="213.6" y="127.3">A1</text>
<text x="231.3" y="131.2">A2</text>
<text x="231.3" y="127.3">A1</text>
<text x="247" y="131.2">A2</text>
<text x="247" y="127.3">A1</text>
<text x="265.2" y="126.9">x1</text>
<text x="265.2" y="130.8">x2</text>
</g>
</svg>
